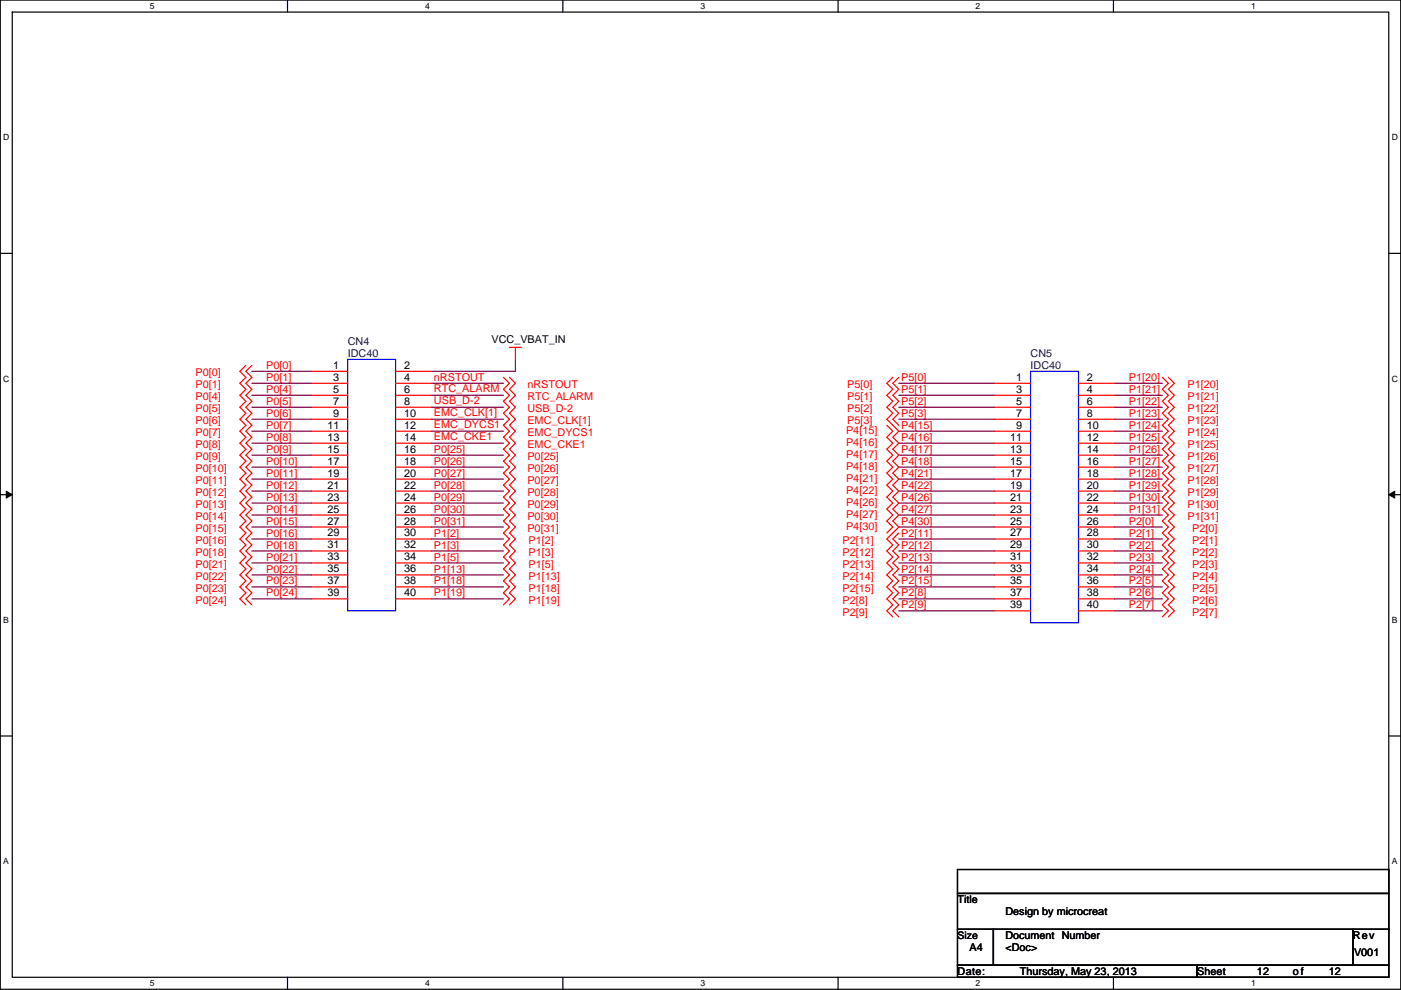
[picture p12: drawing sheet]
<svg xmlns="http://www.w3.org/2000/svg" width="297mm" height="210mm" viewBox="0 0 297 210" stroke-linecap="round" stroke-linejoin="round" font-family="sans-serif">
<path d="M.1 0h296.9v209.8h-296.9zM2.6 2.6h291.8v204.7h-291.8z" fill="none" stroke="#000" stroke-width=".25"/>
<g fill="#fff">
<path d="M31.8 .3h1v2h-1z"/>
<path d="M31.8 207.5h1v2.1h-1z"/>
</g>
<path d="M61 0v2.6M61 207.3v2.5" fill="none" stroke="#000" stroke-width=".25"/>
<g fill="#fff">
<path d="M90.1 .3h1v2h-1z"/>
<path d="M90.1 207.5h1v2.1h-1z"/>
</g>
<path d="M119.3 0v2.6M119.3 207.3v2.5" fill="none" stroke="#000" stroke-width=".25"/>
<g fill="#fff">
<path d="M148.5 .3h1v2h-1z"/>
<path d="M148.5 207.5h1v2.1h-1z"/>
</g>
<path d="M177.7 0v2.6M177.7 207.3v2.5" fill="none" stroke="#000" stroke-width=".25"/>
<g fill="#fff">
<path d="M206.9 .3h1v2h-1z"/>
<path d="M206.9 207.5h1v2.1h-1z"/>
</g>
<path d="M236.1 0v2.6M236.1 207.3v2.5" fill="none" stroke="#000" stroke-width=".25"/>
<g fill="#fff">
<path d="M265.2 .3h1v2h-1z"/>
<path d="M265.2 207.5h1v2.1h-1z"/>
<path d="M.7 28.2h1.3v2h-1.3z"/>
<path d="M295.1 28.2h1.3v2h-1.3z"/>
<path d="M.7 79.3h1.3v2.1h-1.3z"/>
<path d="M295.1 79.3h1.3v2.1h-1.3z"/>
</g>
<path d="M.1 53.7h2.5M294.4 53.7h2.6" fill="none" stroke="#000" stroke-width=".25"/>
<g fill="#fff">
<path d="M.7 130.5h1.2v2h-1.2z"/>
<path d="M295.1 130.5h1.2v2h-1.2z"/>
</g>
<path d="M.1 104.9h2.5M294.4 104.9h2.6" fill="none" stroke="#000" stroke-width=".25"/>
<path d="M1.3 104.2l1.3 .7-1.3 .7zM294.4 104.9l1.3-.7v1.4z" fill="#000" stroke="#000" stroke-width=".21"/>
<g fill="#fff">
<path d="M.7 181.7h1.2v2h-1.2z"/>
<path d="M295.1 181.7h1.2v2h-1.2z"/>
</g>
<path d="M.1 156.1h2.5M294.4 156.1h2.6M203 184.4h91.4v5.1h-91.4zM203 189.5h91.4v7.6h-91.4zM203 197.1h7.6v7.6h-7.6zM210.6 197.1h76.2v7.6h-76.2zM286.8 197.1h7.6v7.6h-7.6zM203 204.7h50.8v2.6h-50.8zM253.8 204.7h40.6v2.6h-40.6z" fill="none" stroke="#000" stroke-width=".25"/>
<g fill="none" stroke="#800040" stroke-width=".25">
<path d="M53.4 78.8h12.7M109.3 76.2v2.6h-17.8M53.4 81.3h12.7M53.4 83.8h12.7M53.4 86.4h12.7M53.4 88.9h12.7M53.4 91.5h12.7M53.4 94h12.7M53.4 96.5h12.7M53.4 99.1h12.7M91.5 91.5h15.2M91.5 96.5h15.2"/>
<path d="M91.5 99.1h15.2M91.5 88.9h15.2M91.5 94h15.2M91.5 81.3h15.2M91.5 86.4h15.2M91.5 83.8h15.2M190.6 81.3h20.3M190.6 83.8h20.3M190.6 86.4h20.3M190.6 88.9h20.3M190.6 91.5h20.3M190.6 94h20.3"/>
<path d="M190.6 96.5h20.3M190.6 99.1h20.3M236.3 99.1h10.1M236.3 96.5h10.1M236.3 94h10.1M236.3 91.5h10.1M236.3 88.9h10.1M236.3 86.4h10.1M236.3 83.8h10.1M236.3 81.3h10.1M53.4 101.6h12.7M53.4 104.2h12.7"/>
<path d="M53.4 106.7h12.7M53.4 109.2h12.7M53.4 111.8h12.7M53.4 114.3h12.7M53.4 116.9h12.7M53.4 119.4h12.7M91.5 119.4h15.2M91.5 101.6h15.2M91.5 104.2h15.2M91.5 106.7h15.2M91.5 109.2h15.2M91.5 111.8h15.2"/>
<path d="M91.5 116.9h15.2M91.5 114.3h15.2M190.6 106.7h20.3M190.6 109.2h20.3M190.6 111.8h20.3M190.6 101.6h20.3M190.6 104.2h20.3M190.6 114.3h20.3M190.6 116.9h20.3M190.6 119.4h20.3M236.3 111.8h10.1M236.3 109.2h10.1"/>
<path d="M236.3 106.7h10.1M236.3 104.2h10.1M236.3 101.6h10.1M236.3 114.3h10.1M236.3 116.9h10.1M236.3 119.4h10.1M53.4 121.9h12.7M53.4 124.5h12.7M53.4 127h12.7M91.5 121.9h15.2M91.5 127h15.2M91.5 124.5h15.2"/>
<path d="M190.6 121.9h20.3M190.6 124.5h20.3M190.6 127h20.3M190.6 129.6h20.3M236.3 121.9h10.1M236.3 124.5h10.1M236.3 127h10.1M236.3 129.6h10.1"/>
</g>
<g fill="none" stroke="#f00" stroke-width=".25">
<path d="M52.1 77.5l-1.2 1.3 1.2 1.2-1.2 1.3 1.2 1.3-1.2 1.2 1.2 1.3-1.2 1.3 1.2 1.3-1.2 1.2 1.2 1.3-1.2 1.3 1.2 1.2-1.2 1.3 1.2 1.3-1.2 1.2 1.2 1.3-1.2 1.3 1.2 1.3-1.2 1.2 1.2 1.3-1.2 1.3 1.2 1.2-1.2 1.3 1.2 1.3-1.2 1.2 1.2 1.3-1.2 1.3 1.2 1.3-1.2 1.2 1.2 1.3-1.2 1.3 1.2 1.2-1.2 1.3 1.2 1.3-1.2 1.2 1.2 1.3-1.2 1.3 1.2 1.3-1.2 1.2 1.2 1.3M53.4 77.5l-1.3 1.3 1.3 1.2-1.3 1.3 1.3 1.3-1.3 1.2 1.3 1.3-1.3 1.3 1.3 1.3-1.3 1.2 1.3 1.3-1.3 1.3 1.3 1.2-1.3 1.3 1.3 1.3-1.3 1.2 1.3 1.3-1.3 1.3 1.3 1.3-1.3 1.2 1.3 1.3-1.3 1.3 1.3 1.2-1.3 1.3 1.3 1.3-1.3 1.2 1.3 1.3-1.3 1.3 1.3 1.3-1.3 1.2 1.3 1.3-1.3 1.3 1.3 1.2-1.3 1.3 1.3 1.3-1.3 1.2 1.3 1.3-1.3 1.3 1.3 1.3-1.3 1.2 1.3 1.3M66.1 78.8h7.6M83.9 78.8h7.6M108 73.7h2.6M109.3 73.7v2.5M66.1 81.3h7.6M66.1 83.8h7.6M66.1 86.4h7.6M66.1 88.9h7.6M66.1 91.5h7.6M66.1 94h7.6"/>
<path d="M66.1 96.5h7.6M66.1 99.1h7.6M83.9 81.3h7.6M83.9 83.8h7.6M83.9 86.4h7.6M83.9 88.9h7.6M83.9 91.5h7.6M83.9 94h7.6M83.9 96.5h7.6M83.9 99.1h7.6M106.7 80l1.3 1.3-1.3 1.3 1.3 1.2-1.3 1.3 1.3 1.3-1.3 1.3 1.3 1.2-1.3 1.3 1.3 1.3-1.3 1.2 1.3 1.3-1.3 1.3 1.3 1.2-1.3 1.3 1.3 1.3-1.3 1.3 1.3 1.2-1.3 1.3 1.3 1.3-1.3 1.2 1.3 1.3-1.3 1.3 1.3 1.2-1.3 1.3 1.3 1.3-1.3 1.3 1.3 1.2-1.3 1.3 1.3 1.3-1.3 1.2 1.3 1.3-1.3 1.3 1.3 1.2-1.3 1.3 1.3 1.3-1.3 1.3 1.3 1.2-1.3 1.3M108 80l1.3 1.3-1.3 1.3 1.3 1.2-1.3 1.3 1.3 1.3-1.3 1.3 1.3 1.2-1.3 1.3 1.3 1.3-1.3 1.2 1.3 1.3-1.3 1.3 1.3 1.2-1.3 1.3 1.3 1.3-1.3 1.3 1.3 1.2-1.3 1.3 1.3 1.3-1.3 1.2 1.3 1.3-1.3 1.3 1.3 1.2-1.3 1.3 1.3 1.3-1.3 1.3 1.3 1.2-1.3 1.3 1.3 1.3-1.3 1.2 1.3 1.3-1.3 1.3 1.3 1.2-1.3 1.3 1.3 1.3-1.3 1.3 1.3 1.2-1.3 1.3"/>
<path d="M188 90.2l1.3 1.3-1.3 1.2 1.3 1.3-1.3 1.3 1.3 1.2-1.3 1.3 1.3 1.3-1.3 1.3 1.3 1.2-1.3 1.3 1.3 1.3-1.3 1.2 1.3 1.3-1.3 1.3 1.3 1.2-1.3 1.3 1.3 1.3-1.3 1.3M189.3 80l-1.3 1.3 1.3 1.3-1.3 1.2 1.3 1.3-1.3 1.3 1.3 1.3-1.3 1.2 2.6 2.6-1.3 1.2 1.3 1.3-1.3 1.3 1.3 1.2-1.3 1.3 1.3 1.3-1.3 1.3 1.3 1.2-1.3 1.3 1.3 1.3-1.3 1.2 1.3 1.3-1.3 1.3 1.3 1.2-1.3 1.3 1.3 1.3-2.6 2.5 1.3 1.3-1.3 1.3 1.3 1.2-1.3 1.3 1.3 1.3-1.3 1.2 1.3 1.3-1.3 1.3 1.3 1.3-1.3 1.2 1.3 1.3-1.3 1.3 1.3 1.2M190.6 80l-1.3 1.3 1.3 1.3-1.3 1.2 1.3 1.3-1.3 1.3 1.3 1.3-1.3 1.2 1.3 1.3M210.9 81.3h7.6M210.9 83.8h7.6M210.9 86.4h7.6M210.9 88.9h7.6M210.9 91.5h7.6M210.9 94h7.6M210.9 96.5h7.6M210.9 99.1h7.6M228.7 81.3h7.6"/>
<path d="M228.7 83.8h7.6M228.7 86.4h7.6M228.7 88.9h7.6M228.7 91.5h7.6M228.7 94h7.6M228.7 96.5h7.6M228.7 99.1h7.6M246.4 80l1.3 1.3-1.3 1.3 1.3 1.2-1.3 1.3 1.3 1.3-1.3 1.3 1.3 1.2-1.3 1.3 1.3 1.3-1.3 1.2 1.3 1.3-1.3 1.3 1.3 1.2-1.3 1.3 1.3 1.3-1.3 1.3 1.3 1.2-1.3 1.3 1.3 1.3-1.3 1.2 1.3 1.3-1.3 1.3 1.3 1.2-1.3 1.3 1.3 1.3-1.3 1.3 1.3 1.2-1.3 1.3 1.3 1.3-1.3 1.2 1.3 1.3-1.3 1.3 1.3 1.2-1.3 1.3 1.3 1.3-1.3 1.3 1.3 1.2-1.3 1.3 1.3 1.3-1.3 1.2M247.7 80l1.3 1.3-1.3 1.3 1.3 1.2-1.3 1.3 1.3 1.3-1.3 1.3 1.3 1.2-1.3 1.3 1.3 1.3-1.3 1.2 1.3 1.3-1.3 1.3 1.3 1.2-1.3 1.3 1.3 1.3-1.3 1.3 1.3 1.2-1.3 1.3 1.3 1.3-1.3 1.2 1.3 1.3-1.3 1.3 1.3 1.2-1.3 1.3 1.3 1.3-1.3 1.3 1.3 1.2-1.3 1.3 1.3 1.3-1.3 1.2 1.3 1.3-1.3 1.3 1.3 1.2-1.3 1.3 1.3 1.3-1.3 1.3 1.3 1.2-1.3 1.3 1.3 1.3-1.3 1.2M66.1 101.6h7.6M66.1 104.2h7.6M66.1 106.7h7.6"/>
<path d="M66.1 109.2h7.6M66.1 111.8h7.6M66.1 114.3h7.6M66.1 116.9h7.6M66.1 119.4h7.6M83.9 101.6h7.6M83.9 104.2h7.6M83.9 106.7h7.6M83.9 109.2h7.6M83.9 111.8h7.6M83.9 114.3h7.6M83.9 116.9h7.6"/>
<path d="M83.9 119.4h7.6M190.6 113.1l-1.3 1.2 1.3 1.3-1.3 1.3 1.3 1.2-1.3 1.3 1.3 1.3-1.3 1.2 1.3 1.3-1.3 1.3 1.3 1.3-1.3 1.2 1.3 1.3-1.3 1.3 1.3 1.2M210.9 101.6h7.6M210.9 104.2h7.6M210.9 106.7h7.6M210.9 109.2h7.6M210.9 111.8h7.6M210.9 114.3h7.6M210.9 116.9h7.6M210.9 119.4h7.6M228.7 101.6h7.6M228.7 104.2h7.6"/>
<path d="M228.7 106.7h7.6M228.7 109.2h7.6M228.7 111.8h7.6M228.7 114.3h7.6M228.7 116.9h7.6M228.7 119.4h7.6M66.1 121.9h7.6M66.1 124.5h7.6M66.1 127h7.6M83.9 121.9h7.6M83.9 124.5h7.6M83.9 127h7.6"/>
<path d="M210.9 121.9h7.6M210.9 124.5h7.6M210.9 127h7.6M210.9 129.6h7.6M228.7 121.9h7.6M228.7 124.5h7.6M228.7 127h7.6M228.7 129.6h7.6"/>
</g>
<path d="M73.7 76.2h10.2v53.4h-10.2zM218.5 78.8h10.2v53.3h-10.2z" fill="none" stroke="#00f" stroke-width=".25"/>
<g font-size="2.3" fill="#000080">
<text x="73.7" y="73.2">CN4</text>
<text x="73.7" y="75.7">IDC40</text>
<text x="218.5" y="75.7">CN5</text>
<text x="218.5" y="78.3">IDC40</text>
</g>
<g font-size="2.3">
<text x="104.2" y="72.7">VCC_VBAT_IN</text>
<text x="70.7" y="78.2">1</text>
<text x="70.7" y="80.8">3</text>
<text x="70.7" y="83.3">5</text>
<text x="85.7" y="78.2">2</text>
<text x="85.7" y="80.8">4</text>
<text x="85.7" y="83.3">6</text>
<text x="215.5" y="80.8">1</text>
<text x="215.5" y="83.3">3</text>
<text x="230.4" y="80.8">2</text>
<text x="230.4" y="83.3">4</text>
<text x="70.7" y="85.9">7</text>
<text x="70.7" y="88.4">9</text>
<text x="85.7" y="85.9">8</text>
<text x="85.7" y="88.4">10</text>
<text x="215.5" y="85.9">5</text>
<text x="215.5" y="88.4">7</text>
<text x="230.4" y="85.9">6</text>
<text x="230.4" y="88.4">8</text>
<text x="69.4" y="90.9">11</text>
<text x="69.4" y="93.5">13</text>
<text x="85.7" y="90.9">12</text>
<text x="85.7" y="93.5">14</text>
<text x="214.2" y="93.5">11</text>
<text x="215.5" y="90.9">9</text>
<text x="230.4" y="90.9">10</text>
<text x="230.4" y="93.5">12</text>
<text x="69.4" y="96">15</text>
<text x="69.4" y="98.6">17</text>
<text x="69.4" y="101.1">19</text>
<text x="85.7" y="96">16</text>
<text x="85.7" y="98.6">18</text>
<text x="85.7" y="101.1">20</text>
<text x="214.2" y="96">13</text>
<text x="214.2" y="98.6">15</text>
<text x="214.2" y="101.1">17</text>
<text x="230.4" y="96">14</text>
<text x="230.4" y="98.6">16</text>
<text x="230.4" y="101.1">18</text>
<text x="69.4" y="103.6">21</text>
<text x="69.4" y="106.2">23</text>
<text x="85.7" y="103.6">22</text>
<text x="85.7" y="106.2">24</text>
<text x="214.2" y="103.6">19</text>
<text x="214.2" y="106.2">21</text>
<text x="230.4" y="103.6">20</text>
<text x="230.4" y="106.2">22</text>
<text x="69.4" y="108.7">25</text>
<text x="69.4" y="111.3">27</text>
<text x="69.4" y="113.8">29</text>
<text x="85.7" y="108.7">26</text>
<text x="85.7" y="111.3">28</text>
<text x="85.7" y="113.8">30</text>
<text x="214.2" y="108.7">23</text>
<text x="214.2" y="111.3">25</text>
<text x="214.2" y="113.8">27</text>
<text x="230.4" y="108.7">24</text>
<text x="230.4" y="111.3">26</text>
<text x="230.4" y="113.8">28</text>
<text x="69.4" y="116.3">31</text>
<text x="69.4" y="118.9">33</text>
<text x="85.7" y="116.3">32</text>
<text x="85.7" y="118.9">34</text>
<text x="214.2" y="116.3">29</text>
<text x="214.2" y="118.9">31</text>
<text x="230.4" y="116.3">30</text>
<text x="230.4" y="118.9">32</text>
<text x="69.4" y="121.4">35</text>
<text x="69.4" y="124">37</text>
<text x="85.7" y="121.4">36</text>
<text x="85.7" y="124">38</text>
<text x="214.2" y="121.4">33</text>
<text x="214.2" y="124">35</text>
<text x="230.4" y="121.4">34</text>
<text x="230.4" y="124">36</text>
<text x="69.4" y="126.5">39</text>
<text x="85.7" y="126.5">40</text>
<text x="214.2" y="126.5">37</text>
<text x="214.2" y="129">39</text>
<text x="230.4" y="126.5">38</text>
<text x="230.4" y="129">40</text>
<text x="203" y="191.5">Title</text>
<text x="213.2" y="194.1">Design by microcreat</text>
<text x="205.5" y="201.7">A4</text>
<text x="213.2" y="199.2">Document Number</text>
<text x="213.2" y="201.7">&lt;Doc&gt;</text>
<text x="286.8" y="199.2">Rev</text>
<text x="287.1" y="202.7">V001</text>
<text x="203" y="206.8">Date:</text>
<text x="216.2" y="206.8">Thursday, May 23, 2013</text>
<text x="253.8" y="206.8">Sheet</text>
<text x="266.5" y="206.8">12</text>
<text x="274.1" y="206.8">of</text>
<text x="281.7" y="206.8">12</text>
</g>
<g font-size="2.3" fill="#f00">
<text x="41.5" y="79.8">P0[0]</text>
<text x="41.5" y="82.3">P0[1]</text>
<text x="56.4" y="78.3">P0[0]</text>
<text x="56.4" y="80.8">P0[1]</text>
<text x="56.4" y="83.3">P0[4]</text>
<text x="92" y="80.8">nRSTOUT</text>
<text x="92" y="83.1">RTC_ALARM</text>
<text x="111.8" y="82.3">nRSTOUT</text>
<text x="179.6" y="82.3">P5[0]</text>
<text x="191.1" y="80.8">P5[0]</text>
<text x="191.1" y="83.3">P5[1]</text>
<text x="239.3" y="83.3">P1[21]</text>
<text x="239.3" y="80.8">P1[20]</text>
<text x="251.8" y="82.3">P1[20]</text>
<text x="41.5" y="84.9">P0[4]</text>
<text x="41.5" y="87.4">P0[5]</text>
<text x="41.5" y="90">P0[6]</text>
<text x="56.4" y="85.9">P0[5]</text>
<text x="56.4" y="88.4">P0[6]</text>
<text x="92" y="88.2">EMC_CLK[1]</text>
<text x="92" y="85.7">USB_D-2</text>
<text x="111.8" y="84.9">RTC_ALARM</text>
<text x="111.8" y="87.4">USB_D-2</text>
<text x="111.8" y="90">EMC_CLK[1]</text>
<text x="179.6" y="84.9">P5[1]</text>
<text x="179.6" y="87.4">P5[2]</text>
<text x="179.6" y="90">P5[3]</text>
<text x="191.1" y="85.9">P5[2]</text>
<text x="191.1" y="88.4">P5[3]</text>
<text x="239.3" y="88.4">P1[23]</text>
<text x="239.3" y="85.9">P1[22]</text>
<text x="251.8" y="87.4">P1[22]</text>
<text x="251.8" y="90">P1[23]</text>
<text x="251.8" y="84.9">P1[21]</text>
<text x="41.5" y="92.5">P0[7]</text>
<text x="41.5" y="95">P0[8]</text>
<text x="56.4" y="91">P0[7]</text>
<text x="56.4" y="93.5">P0[8]</text>
<text x="92" y="90.7">EMC_DYCS1</text>
<text x="92" y="93.3">EMC_CKE1</text>
<text x="111.8" y="92.5">EMC_DYCS1</text>
<text x="111.8" y="95">EMC_CKE1</text>
<text x="179.4" y="92">P4[15]</text>
<text x="179.4" y="94.5">P4[16]</text>
<text x="191.1" y="91">P4[15]</text>
<text x="191.1" y="93.5">P4[16]</text>
<text x="239.3" y="93.5">P1[25]</text>
<text x="239.3" y="91">P1[24]</text>
<text x="251.8" y="92.5">P1[24]</text>
<text x="251.8" y="95">P1[25]</text>
<text x="41.5" y="97.6">P0[9]</text>
<text x="41.5" y="100.1">P0[10]</text>
<text x="56.4" y="96">P0[9]</text>
<text x="56.4" y="98.6">P0[10]</text>
<text x="56.4" y="101.1">P0[11]</text>
<text x="92" y="96">P0[25]</text>
<text x="92" y="98.6">P0[26]</text>
<text x="92" y="101.1">P0[27]</text>
<text x="111.8" y="97.6">P0[25]</text>
<text x="111.8" y="100.1">P0[26]</text>
<text x="179.4" y="97.1">P4[17]</text>
<text x="179.4" y="99.6">P4[18]</text>
<text x="191.1" y="96">P4[17]</text>
<text x="191.1" y="98.6">P4[18]</text>
<text x="191.1" y="101.1">P4[21]</text>
<text x="239.3" y="101.1">P1[28]</text>
<text x="239.3" y="98.6">P1[27]</text>
<text x="239.3" y="96">P1[26]</text>
<text x="251.8" y="97.6">P1[26]</text>
<text x="251.8" y="100.1">P1[27]</text>
<text x="41.5" y="102.7">P0[11]</text>
<text x="41.5" y="105.2">P0[12]</text>
<text x="41.5" y="107.7">P0[13]</text>
<text x="56.4" y="103.7">P0[12]</text>
<text x="56.4" y="106.2">P0[13]</text>
<text x="92" y="103.7">P0[28]</text>
<text x="92" y="106.2">P0[29]</text>
<text x="111.8" y="102.7">P0[27]</text>
<text x="111.8" y="105.2">P0[28]</text>
<text x="111.8" y="107.7">P0[29]</text>
<text x="179.4" y="107.2">P4[26]</text>
<text x="179.4" y="102.2">P4[21]</text>
<text x="179.4" y="104.7">P4[22]</text>
<text x="191.1" y="106.2">P4[26]</text>
<text x="191.1" y="103.7">P4[22]</text>
<text x="239.3" y="106.2">P1[30]</text>
<text x="239.3" y="103.7">P1[29]</text>
<text x="251.8" y="107.7">P1[30]</text>
<text x="251.8" y="102.7">P1[28]</text>
<text x="251.8" y="105.2">P1[29]</text>
<text x="41.5" y="110.3">P0[14]</text>
<text x="41.5" y="112.8">P0[15]</text>
<text x="56.4" y="108.7">P0[14]</text>
<text x="56.4" y="111.3">P0[15]</text>
<text x="56.4" y="113.8">P0[16]</text>
<text x="92" y="108.7">P0[30]</text>
<text x="92" y="111.3">P0[31]</text>
<text x="92" y="113.8">P1[2]</text>
<text x="111.8" y="110.3">P0[30]</text>
<text x="111.8" y="112.8">P0[31]</text>
<text x="179.4" y="109.8">P4[27]</text>
<text x="179.4" y="112.3">P4[30]</text>
<text x="191.1" y="108.7">P4[27]</text>
<text x="191.1" y="111.3">P4[30]</text>
<text x="191.1" y="113.8">P2[11]</text>
<text x="239.3" y="111.3">P2[0]</text>
<text x="239.3" y="108.7">P1[31]</text>
<text x="239.3" y="113.8">P2[1]</text>
<text x="251.8" y="110.3">P1[31]</text>
<text x="252.8" y="112.8">P2[0]</text>
<text x="41.5" y="115.4">P0[16]</text>
<text x="41.5" y="117.9">P0[18]</text>
<text x="56.4" y="116.4">P0[18]</text>
<text x="56.4" y="118.9">P0[21]</text>
<text x="92" y="118.9">P1[5]</text>
<text x="92" y="116.4">P1[3]</text>
<text x="112.1" y="115.4">P1[2]</text>
<text x="112.1" y="117.9">P1[3]</text>
<text x="178.6" y="115.4">P2[11]</text>
<text x="178.6" y="117.9">P2[12]</text>
<text x="191.1" y="116.4">P2[12]</text>
<text x="191.1" y="118.9">P2[13]</text>
<text x="239.3" y="116.4">P2[2]</text>
<text x="239.3" y="118.9">P2[3]</text>
<text x="252.8" y="115.4">P2[1]</text>
<text x="252.8" y="117.9">P2[2]</text>
<text x="41.5" y="120.4">P0[21]</text>
<text x="41.5" y="123">P0[22]</text>
<text x="41.5" y="125.5">P0[23]</text>
<text x="56.4" y="121.4">P0[22]</text>
<text x="56.4" y="124">P0[23]</text>
<text x="92" y="121.4">P1[13]</text>
<text x="92" y="124">P1[18]</text>
<text x="112.1" y="120.4">P1[5]</text>
<text x="112.1" y="123">P1[13]</text>
<text x="112.1" y="125.5">P1[18]</text>
<text x="178.6" y="120.4">P2[13]</text>
<text x="178.6" y="123">P2[14]</text>
<text x="178.6" y="125.5">P2[15]</text>
<text x="191.1" y="121.4">P2[14]</text>
<text x="191.1" y="124">P2[15]</text>
<text x="239.3" y="121.4">P2[4]</text>
<text x="239.3" y="124">P2[5]</text>
<text x="252.8" y="120.4">P2[3]</text>
<text x="252.8" y="123">P2[4]</text>
<text x="252.8" y="125.5">P2[5]</text>
<text x="41.5" y="128.1">P0[24]</text>
<text x="56.4" y="126.5">P0[24]</text>
<text x="92" y="126.5">P1[19]</text>
<text x="112.1" y="128.1">P1[19]</text>
<text x="178.6" y="128.1">P2[8]</text>
<text x="178.6" y="130.6">P2[9]</text>
<text x="191.1" y="126.5">P2[8]</text>
<text x="191.1" y="129.1">P2[9]</text>
<text x="239.3" y="126.5">P2[6]</text>
<text x="239.3" y="129.1">P2[7]</text>
<text x="252.8" y="128.1">P2[6]</text>
<text x="252.8" y="130.6">P2[7]</text>
</g>
<text font-size="2.2" x="203" y="199.1">Size</text>
<g font-size="1.8">
<text x="31.8" y="1.9">5</text>
<text x="90.1" y="1.9">4</text>
<text x="148.5" y="1.9">3</text>
<text x="206.9" y="1.9">2</text>
<text x="265.2" y="1.9">1</text>
<text x=".7" y="29.8">D</text>
<text x="295.1" y="29.8">D</text>
<text x=".7" y="81">C</text>
<text x="295.1" y="81">C</text>
<text x=".7" y="132.1">B</text>
<text x="295.1" y="132.1">B</text>
<text x=".7" y="183.3">A</text>
<text x="295.1" y="183.3">A</text>
<text x="31.8" y="209.2">5</text>
<text x="90.1" y="209.2">4</text>
<text x="148.5" y="209.2">3</text>
<text x="206.9" y="209.2">2</text>
<text x="265.2" y="209.2">1</text>
</g>
</svg>
